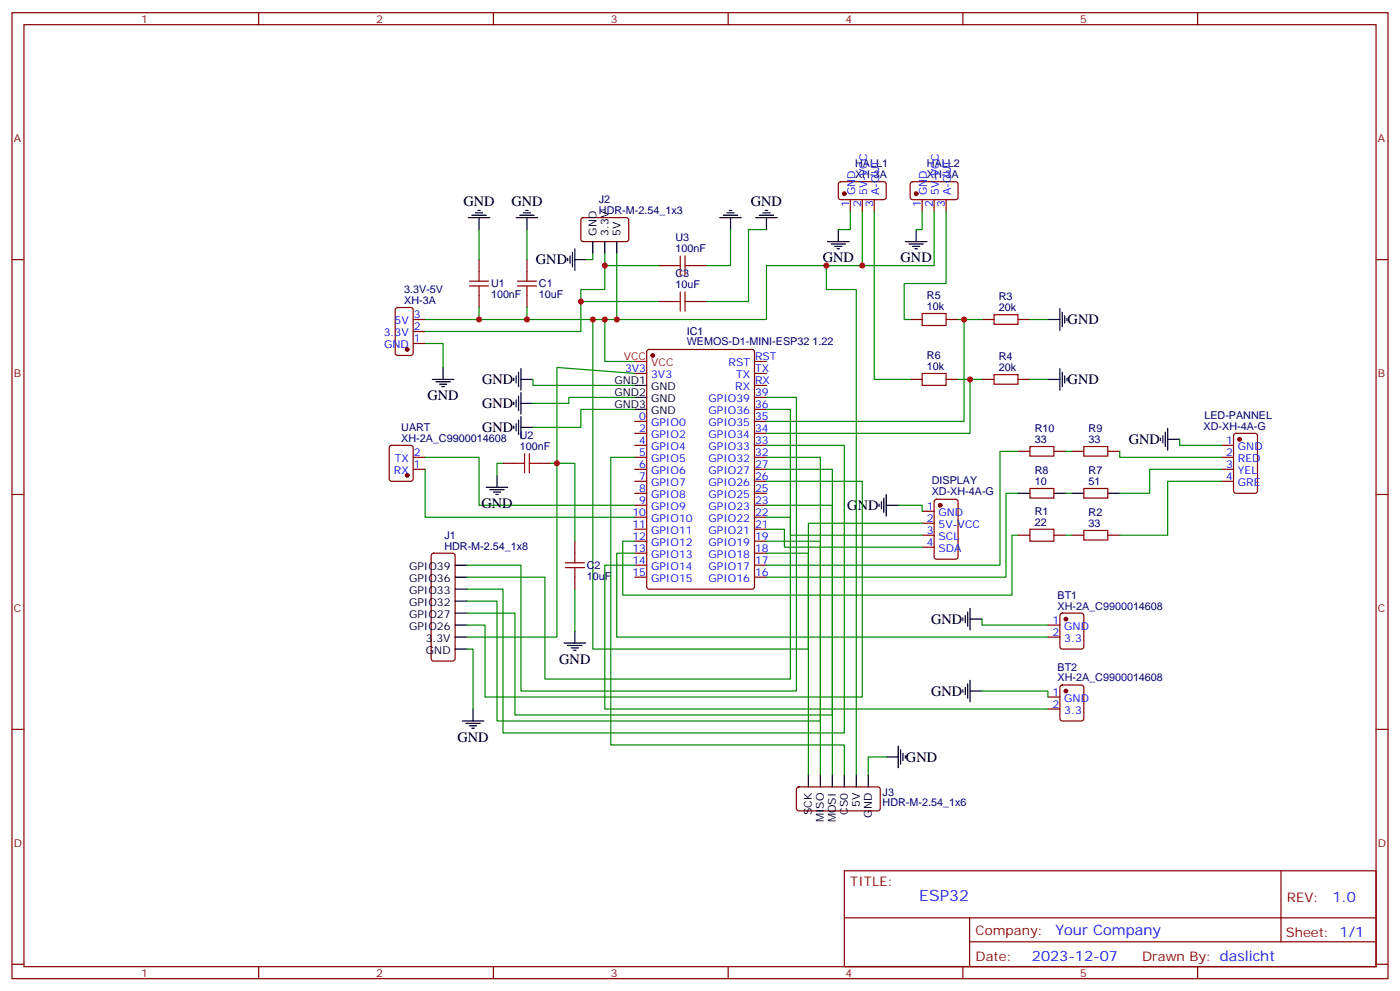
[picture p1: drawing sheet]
<svg xmlns="http://www.w3.org/2000/svg" width="412mm" height="292mm" viewBox="0 0 412 292" stroke-linecap="round" stroke-linejoin="round" font-family="sans-serif">
<g fill="none" stroke="#870000" stroke-width=".35">
<path d="M3.5 3.7h405.4v284.4h-405.4zM7.1 7.3h398.2v277.3h-398.2zM76.2 3.7v3.6M145.3 3.7v3.6M214.5 3.7v3.6M283.6 3.7v3.6M352.8 3.7v3.6M247.2 53.7l.4-.2h13l.5 .7-.1 4.1-.7 .5-12.9-.1-.5-.6v-3.9zM250.5 58.8v3.5M254 58.8v3.5M257.5 58.8v3.5M268.3 53.7l.5-.2h13l.4 .7v4.1l-.7 .5-13-.1-.4-.6v-3.9z"/>
<path d="M271.6 58.8v3.5M275.2 58.8v3.5M278.7 58.8v3.5M3.5 76.4h3.6M141.1 76.4v3.5M155.2 76.4v3.5M171.3 64.3l.5-.2h13l.4 .7-.1 5.9-.6 .4h-13l-.4-.7v-5.6zM194 78.2h3.6M204.6 78.2h3.5M405.3 76.4h3.6M116.7 90.7l.4-.2h3.9l.7 .5v12.9l-.5 .7h-4.1l-.6-.4-.1-13zM121.7 97.6h3.5"/>
<path d="M121.7 94.1h3.5M141.1 87v3.5M155.2 87v3.5M194 88.8h3.6M204.6 88.8h3.5M268.1 94.1h3.5M278.7 94.1h3.5M289.3 94.1h3.5M299.9 94.1h3.5M121.7 101.1h3.5M187 109.9h3.5M190.7 103.1l.5-.2h30.3l.7 .4v69.4l-.4 .7h-30.6l-.6-.4-.1-69.4z"/>
<path d="M222.2 109.9h3.6M222.2 117h3.6M222.2 113.5h3.6M222.2 106.4h3.6M268.1 111.7h3.5M278.7 111.7h3.5M289.3 111.7h3.5M299.9 111.7h3.5M114.9 131.3l.5-.2h5.6l.7 .4v9.5l-.5 .6-5.8 .1-.7-.5v-9.4zM121.7 134.6h3.5M121.7 138.1h3.5M148.2 136.4h3.5"/>
<path d="M158.7 136.4h3.6M187 124h3.5M187 127.6h3.5M187 131.1h3.5M187 134.6h3.5M187 138.1h3.5M222.2 124h3.6M222.2 127.6h3.6M222.2 131.1h3.6M222.2 134.6h3.6M222.2 138.1h3.6M222.2 120.5h3.6"/>
<path d="M299.9 132.9h3.5M310.4 132.9h3.6M315.7 132.9h3.6M326.3 132.9h3.5M359.8 131.1h3.6M359.8 134.6h3.6M359.8 138.1h3.6M363.6 127.8l.5-.2h5.6l.7 .4v16.5l-.4 .6-5.9 .1-.7-.5v-16.4zM3.5 145.6h3.6M169.3 159.3v3.5M187 141.7h3.5M187 145.2h3.5"/>
<path d="M187 148.7h3.5M187 152.3h3.5M187 155.8h3.5M187 159.3h3.5M222.2 141.7h3.6M222.2 145.2h3.6M222.2 148.7h3.6M222.2 152.3h3.6M222.2 155.8h3.6M222.2 159.3h3.6M271.6 150.5h3.6M271.6 154h3.6"/>
<path d="M271.6 157.6h3.6M275.4 147.2l.5-.2h5.6l.7 .4v16.5l-.4 .7h-5.9l-.7-.5v-16.4zM299.9 157.6h3.5M303.4 143.8h7v2.8h-7zM310.4 157.6h3.6M315.7 157.6h3.6M319.3 143.8h7v2.8h-7zM326.3 157.6h3.5M359.8 141.7h3.6M405.3 145.6h3.6M127.2 163l.5-.2h5.6l.5 .2 .3 .5v30.4l-.3 .5-.5 .2h-5.6l-.5-.2-.2-.5v-30.4zM169.3 169.9v3.5"/>
<path d="M187 162.8h3.5M187 166.4h3.5M187 169.9h3.5M222.2 162.8h3.6M222.2 166.4h3.6M222.2 169.9h3.6M271.6 161.1h3.6M308.7 184h3.5M308.7 187.5h3.5M312.4 180.7l.5-.2h5.7l.6 .4 .1 9.5-.5 .6-5.9 .1-.6-.5-.1-9.4zM3.5 214.7h3.6M308.7 205.2h3.5"/>
<path d="M308.7 208.7h3.5M312.4 201.9l.5-.3h5.7l.6 .5 .1 9.4-.5 .7h-5.9l-.6-.4-.1-9.4zM405.3 214.7h3.6M234.8 231.8l.5-.2 23.6 .1 .4 .6-.1 6-.6 .4-23.6-.1-.4-.6v-5.7zM248.7 256.3h156.6v28.3h-156.6zM377.3 256.4v20.8M248.7 270.2h156.5M285.6 277.2h119.6M285.6 270.2v14.1M3.5 283.8h3.6M76.2 284.6v3.5M145.3 284.6v3.5"/>
<path d="M214.5 284.6v3.5M283.6 284.6v3.5M352.8 284.6v3.5M405.3 283.8h3.6"/>
</g>
<g fill="#870000" stroke="#870000" stroke-width=".35">
<circle cx="192.3" cy="104.6" r=".53"/>
<circle cx="119.9" cy="102.9" r=".53"/>
<circle cx="269.9" cy="57" r=".53"/>
<circle cx="248.7" cy="57" r=".53"/>
<circle cx="119.9" cy="139.9" r=".53"/>
<circle cx="276.9" cy="148.7" r=".53"/>
<circle cx="365.1" cy="129.3" r=".53"/>
<circle cx="314" cy="182.2" r=".53"/>
<circle cx="314" cy="203.4" r=".53"/>
</g>
<path d="M187 106.4h3.5" fill="none" stroke="#f00" stroke-width=".35"/>
<g fill="none" stroke="#000" stroke-width=".35">
<path d="M137.9 64.1h6.4M139 63.4h4.2M140.1 62.7h2.1M140.8 61.9h.7M141.1 64.1v3.5M152 64.1h6.4M153.1 63.4h4.2M154.2 62.7h2.1M154.9 61.9h.7M155.2 64.1v3.5M167.2 76.1v.7M167.9 75.4v2.1"/>
<path d="M168.6 74.3v4.2M169.3 76.4h3.6M169.3 73.2v6.4M174.6 71.1v3.5M178.2 71.1v3.5M181.7 71.1v3.5M212 64.1h6.4M213.1 63.4h4.2M214.1 62.7h2.2M214.8 61.9h.7M215.2 64.1v3.5M222.6 64.1h6.4"/>
<path d="M223.7 63.4h4.2M224.7 62.7h2.1M225.4 61.9h.7M225.8 64.1v3.5M243.8 71.1h6.3M244.8 71.8h4.3M245.9 72.5h2.1M246.6 73.2h.7M246.9 67.6v3.5M266.7 71.1h6.3M267.8 71.8h4.2M268.8 72.5h2.1"/>
<path d="M269.5 73.2h.7M269.9 67.6v3.5M308.7 94.1h3.5M312.2 90.9v6.3M312.9 91.9v4.3M313.6 93v2.1M314.3 93.7v.7M127.4 111.7h6.3M128.4 112.4h4.2M129.5 113.1h2.1M130.2 113.8h.7M130.5 108.2v3.5"/>
<path d="M151.3 111.3v.7M151.3 118.4v.7M152 110.6v2.1M152 117.7v2.1M152.8 109.6v4.2M152.8 116.6v4.3M153.5 111.7h3.5M153.5 108.5v6.4M153.5 115.6v6.3M153.5 118.7h3.5M187 113.5h3.5M187 117h3.5"/>
<path d="M308.7 111.7h3.5M312.2 108.5v6.4M312.9 109.6v4.2M313.6 110.6v2.1M314.3 111.3v.7M146.4 139.9v3.5M151.3 125.4v.8M152 124.7v2.2M152.8 123.7v4.2M153.5 122.6v6.4M153.5 125.8h3.5M187 120.5h3.5"/>
<path d="M341.8 129v.7M342.5 128.3v2.1M343.3 127.2v4.2M344 129.3h3.5M344 126.2v6.3M143.2 143.4h6.4M144.3 144.1h4.2M145.3 144.9h2.2M146 145.6h.8M258.9 148.4v.7M259.6 147.7v2.1M260.3 146.6v4.2"/>
<path d="M261.1 148.7h3.5M261.1 145.6v6.3M299.9 145.2h3.5M310.4 145.2h3.6M315.7 145.2h3.6M326.3 145.2h3.5M134.1 177h3.5M134.1 173.4h3.5M134.1 169.9h3.5M134.1 166.4h3.5M285.8 179.1v6.3M134.1 191.1h3.5"/>
<path d="M134.1 187.5h3.5M134.1 184h3.5M134.1 180.5h3.5M166.2 189.3h6.3M167.2 190h4.2M168.3 190.7h2.1M169 191.4h.7M169.3 185.8v3.5M283.6 181.9v.7M284.3 181.2v2.1M285 180.1v4.3M285.8 182.2h3.5"/>
<path d="M136.2 212.2h6.3M137.2 212.9h4.3M138.3 213.6h2.1M139 214.3h.7M139.3 208.7v3.5M264.6 219.6v6.4M283.6 203.1v.7M284.3 202.4v2.1M285 201.3v4.2M285.8 203.4h3.5M285.8 200.2v6.4M238.1 228.1v3.5"/>
<path d="M241.7 228.1v3.5M245.2 228.1v3.5M248.7 228.1v3.5M252.2 228.1v3.5M255.8 228.1v3.5M261.1 222.8h3.5M265.3 220.7v4.2M266 221.8v2.1M266.7 222.5v.7"/>
</g>
<g fill="none" stroke="#a10000" stroke-width=".35">
<path d="M141.1 79.9v2.9M155.2 79.9v2.9M197.6 78.2h2.8M200.4 75.4v5.6M201.8 75.4v5.6M201.8 78.2h2.8M138.3 84.2h5.6M138.3 82.8h5.6M141.1 84.2v2.8M152.4 84.2h5.6M152.4 82.8h5.6M155.2 84.2v2.8"/>
<path d="M197.6 88.8h2.8M200.4 85.9v5.7M201.8 85.9v5.7M201.8 88.8h2.8M271.6 92.3h7.1v3.5h-7.1zM292.8 92.6h7.1v2.9h-7.1zM271.6 109.9h7.1v3.6h-7.1zM292.8 110.3h7.1v2.8h-7.1zM151.7 136.4h2.8M154.5 133.6v5.6M155.9 133.6v5.6M155.9 136.4h2.8"/>
<path d="M303.4 131.4h7v2.9h-7zM319.3 131.4h7v2.9h-7zM303.4 155.8h7v3.5h-7zM319.3 156.1h7v2.9h-7zM166.5 165.7h5.7M166.5 167.1h5.7M169.3 162.8v2.9M169.3 167.1v2.8"/>
</g>
<g fill="none" stroke="#008700" stroke-width=".35">
<path d="M141.1 67.6v8.8M155.2 67.6v8.8M174.6 74.6v1.8h-1.7M178.2 74.6v10.6h-7.1v12.4h-45.9M178.2 78.2h15.8M181.7 74.6v19.5M215.2 67.6v10.6h-7.1M225.8 67.6h-5.3v21.2h-12.4M243.4 78.2v7h8.8v142.9M250.5 62.3v5.3h-3.6M254 62.3v15.9h-28.2v15.9h-100.6M257.5 62.3v49.4h10.6"/>
<path d="M271.6 62.3v5.3h-1.7M275.2 62.3v15.9h-21.2M278.7 62.3v21.2h-12.4v10.6h1.8M141.1 90.5v3.6M155.2 90.5v3.6M171.1 88.8h22.9M174.6 94.1v97h63.5v-37.1h33.5M178.2 94.1v12.3h8.8M282.2 94.1h7.1M284 94.1v29.9h-58.2M303.4 94.1h5.3M125.2 101.1h5.3v7.1"/>
<path d="M157 111.7v1.8h30M187 117h-19.4v1.7h-10.6M187 109.9l-23-1.7v79.3h-26.4M225.8 117h8.8v86.4h-81.1v-37h-15.9M282.2 111.7h7.1M285.8 111.7v15.9h-60M303.4 111.7h5.3M125.2 134.6h15.9v14.1h45.9M125.2 138.1v14.2h61.8M148.2 136.4h-1.8v3.5M162.3 136.4h7v22.9M187 120.5h-15.9v5.3h-14.1"/>
<path d="M187 134.6h-7.1v84.7h68.8v8.8M225.8 120.5h7v79.4h-72.3v-30h-22.9M225.8 131.1h22.9v84.7h-100.5v-42.4h-10.6M225.8 134.6h15.9v77.6h-95.3v-35.2h-8.8M225.8 138.1h19.4v72.4h-93.5v-30h-14.1M299.9 132.9h-5.3v33.5h-68.8M314 132.9h1.7M329.8 132.9v1.7h30M347.5 129.3v1.8h12.3M359.8 138.1h-21.1v7.1h-8.9M225.8 152.3h7v5.3h38.8M225.8 155.8h5.3v5.3h40.5"/>
<path d="M225.8 141.7h28.2v63.5h-111.1v-21.2h-5.3M225.8 159.3h15.9v68.8M225.8 148.7h19.4v79.4M264.6 148.7h7v1.8M299.9 145.2h-3.6v24.7h-70.5M299.9 157.6h-1.8v17.6h-114.7v-15.9h3.6M314 157.6h1.7M314 145.2h1.7M359.8 141.7h-15.8v15.9h-14.2M169.3 173.4v12.4M187 162.8h-5.3v24.7h127M187 166.4h-8.8v42.3h130.5"/>
<path d="M225.8 162.8h12.3v65.3M137.6 191.1h1.7v17.6M289.3 182.2v1.8h19.4M289.3 203.4h19.4v1.8M261.1 222.8h-5.3v5.3"/>
</g>
<g fill="#c00">
<circle cx="254" cy="78.2" r=".88"/>
<circle cx="285.8" cy="111.7" r=".88"/>
<circle cx="284" cy="94.1" r=".88"/>
<circle cx="174.6" cy="94.1" r=".88"/>
<circle cx="178.2" cy="94.1" r=".88"/>
<circle cx="155.2" cy="94.1" r=".88"/>
<circle cx="141.1" cy="94.1" r=".88"/>
<circle cx="243.4" cy="78.2" r=".88"/>
<circle cx="181.7" cy="94.1" r=".88"/>
<circle cx="164" cy="136.4" r=".88"/>
<circle cx="178.2" cy="78.2" r=".88"/>
<circle cx="171.1" cy="88.8" r=".88"/>
</g>
<text font-size="4.6" fill="#00f" x="270.8" y="265.4">ESP32</text>
<g font-size="4.2">
<text x="136.5" y="60.8">GND</text>
<text x="150.6" y="60.8">GND</text>
<text x="221.2" y="60.8">GND</text>
<text x="157.9" y="77.8">GND</text>
<text x="242.4" y="77.1">GND</text>
<text x="265.3" y="77.1">GND</text>
<text x="314.5" y="95.5">GND</text>
<text x="142" y="113.1">GND</text>
<text x="314.5" y="113.1">GND</text>
<text x="125.9" y="117.8">GND</text>
<text x="142" y="120.2">GND</text>
<text x="142" y="127.2">GND</text>
<text x="332.5" y="130.7">GND</text>
<text x="141.8" y="149.5">GND</text>
<text x="249.6" y="150.1">GND</text>
<text x="274.3" y="183.7">GND</text>
<text x="164.7" y="195.4">GND</text>
<text x="274.3" y="204.8">GND</text>
<text x="134.8" y="218.3">GND</text>
<text x="266.9" y="224.2">GND</text>
</g>
<g font-size="4.2" fill="#00f">
<text x="392.5" y="265.6">1.0</text>
<text x="310.9" y="275.2">Your Company</text>
<text x="304" y="283">2023-12-07</text>
</g>
<g font-size="3.9" fill="#800">
<text x="250.5" y="260.9">TITLE:</text>
<text x="379.1" y="265.6">REV:</text>
<text x="287.4" y="275.1">Company:</text>
<text x="378.7" y="275.7">Sheet: 1/1</text>
<text x="287.4" y="282.8">Date:</text>
<text x="336.4" y="282.9">Drawn By: daslicht</text>
</g>
<g font-size="3.2" fill="#800">
<text x="41.6" y="6.7">1</text>
<text x="110.8" y="6.7">2</text>
<text x="179.9" y="6.7">3</text>
<text x="249.1" y="6.7">4</text>
<text x="318.2" y="6.7">5</text>
<text x="4.1" y="41.8">A</text>
<text x="405.9" y="41.8">A</text>
<text x="4.1" y="111">B</text>
<text x="405.9" y="111">B</text>
<text x="4.1" y="180.1">C</text>
<text x="405.9" y="180.1">C</text>
<text x="4.1" y="249.3">D</text>
<text x="405.9" y="249.3">D</text>
<text x="41.6" y="287.5">1</text>
<text x="110.8" y="287.5">2</text>
<text x="179.9" y="287.5">3</text>
<text x="249.1" y="287.5">4</text>
<text x="318.2" y="287.5">5</text>
</g>
<g font-size="3.2" fill="#000080">
<text x="251.9" y="52.4">XH-3A</text>
<text x="251.9" y="49.2">HALL1</text>
<text x="273.1" y="52.4">XH-3A</text>
<text x="273.1" y="49.2">HALL2</text>
<text x="176.4" y="59.8">J2</text>
<text x="176.4" y="63">HDR-M-2.54_1x3</text>
<text x="199" y="71.1">U3</text>
<text x="199" y="74.3">100nF</text>
<text x="199" y="81.7">C3</text>
<text x="119.1" y="89.5">XH-3A</text>
<text x="119.1" y="86.3">3.3V-5V</text>
<text x="144.6" y="87.8">100nF</text>
<text x="144.6" y="84.6">U1</text>
<text x="158.7" y="87.8">10uF</text>
<text x="158.7" y="84.6">C1</text>
<text x="199" y="84.9">10uF</text>
<text x="273.1" y="88.1">R5</text>
<text x="294.2" y="88.4">R3</text>
<text x="273.1" y="91.2">10k</text>
<text x="294.2" y="91.6">20k</text>
<text x="202.3" y="101.6">WEMOS-D1-MINI-ESP32 1.22</text>
<text x="202.3" y="98.5">IC1</text>
<text x="273.1" y="105.7">R6</text>
<text x="294.2" y="106">R4</text>
<text x="273.1" y="108.9">10k</text>
<text x="294.2" y="109.2">20k</text>
<text x="354.8" y="123.3">LED-PANNEL</text>
<text x="118.2" y="130">XH-2A_C9900014608</text>
<text x="118.2" y="126.9">UART</text>
<text x="153.1" y="129.3">U2</text>
<text x="304.8" y="130.4">33</text>
<text x="304.8" y="127.2">R10</text>
<text x="320.7" y="130.4">33</text>
<text x="320.7" y="127.2">R9</text>
<text x="354.5" y="126.5">XD-XH-4A-G</text>
<text x="153.1" y="132.5">100nF</text>
<text x="274.5" y="142.6">DISPLAY</text>
<text x="304.8" y="142.7">10</text>
<text x="304.8" y="139.6">R8</text>
<text x="320.7" y="142.7">51</text>
<text x="320.7" y="139.6">R7</text>
<text x="274.5" y="145.8">XD-XH-4A-G</text>
<text x="304.8" y="154.7">22</text>
<text x="304.8" y="151.6">R1</text>
<text x="320.7" y="155.1">33</text>
<text x="320.7" y="151.9">R2</text>
<text x="130.9" y="161.8">HDR-M-2.54_1x8</text>
<text x="130.9" y="158.6">J1</text>
<text x="172.9" y="167.5">C2</text>
<text x="172.9" y="170.7">10uF</text>
<text x="311.5" y="179.4">XH-2A_C9900014608</text>
<text x="311.5" y="176.2">BT1</text>
<text x="311.5" y="197.4">BT2</text>
<text x="311.5" y="200.6">XH-2A_C9900014608</text>
<text x="260" y="237.4">HDR-M-2.54_1x6</text>
<text x="260" y="234.2">J3</text>
</g>
<g font-size="3.2" fill="#00f">
<text x="251.9" y="57.5" transform="rotate(-90 251.9 57.5)">GND</text>
<text x="255.4" y="57.5" transform="rotate(-90 255.4 57.5)">5V-VCC</text>
<text x="258.9" y="57.5" transform="rotate(-90 258.9 57.5)">A-OUT</text>
<text x="273" y="57.5" transform="rotate(-90 273 57.5)">GND</text>
<text x="276.6" y="57.5" transform="rotate(-90 276.6 57.5)">5V-VCC</text>
<text x="280.1" y="57.5" transform="rotate(-90 280.1 57.5)">A-OUT</text>
<text x="250.1" y="61" transform="rotate(-90 250.1 61)">1</text>
<text x="253.6" y="61" transform="rotate(-90 253.6 61)">2</text>
<text x="257.2" y="61" transform="rotate(-90 257.2 61)">3</text>
<text x="271.3" y="61" transform="rotate(-90 271.3 61)">1</text>
<text x="274.8" y="61" transform="rotate(-90 274.8 61)">2</text>
<text x="278.3" y="61" transform="rotate(-90 278.3 61)">3</text>
<text x="116.2" y="95.5">5V</text>
<text x="121.9" y="93.7">3</text>
<text x="113.1" y="99">3.3V</text>
<text x="121.9" y="100.8">1</text>
<text x="121.9" y="97.2">2</text>
<text x="113.1" y="102.5">GND</text>
<text x="214.6" y="107.8">RST</text>
<text x="222.4" y="106">RST</text>
<text x="184.1" y="109.6">3V3</text>
<text x="191.8" y="111.3">3V3</text>
<text x="216.8" y="111.3">TX</text>
<text x="222.4" y="113.1">RX</text>
<text x="222.4" y="109.6">TX</text>
<text x="208.7" y="118.4">GPIO39</text>
<text x="216.6" y="114.9">RX</text>
<text x="222.4" y="116.6">39</text>
<text x="188.3" y="123.7">0</text>
<text x="191.8" y="125.4">GPIO0</text>
<text x="208.7" y="125.4">GPIO35</text>
<text x="208.7" y="121.9">GPIO36</text>
<text x="222.4" y="123.7">35</text>
<text x="222.4" y="120.2">36</text>
<text x="188.3" y="127.2">2</text>
<text x="188.3" y="130.7">4</text>
<text x="191.8" y="129">GPIO2</text>
<text x="208.7" y="129">GPIO34</text>
<text x="222.4" y="130.7">33</text>
<text x="222.4" y="127.2">34</text>
<text x="361.2" y="130.7">1</text>
<text x="116.3" y="136">TX</text>
<text x="121.9" y="137.8">1</text>
<text x="121.9" y="134.3">2</text>
<text x="188.3" y="134.3">5</text>
<text x="188.3" y="137.8">6</text>
<text x="191.8" y="132.5">GPIO4</text>
<text x="191.8" y="136">GPIO5</text>
<text x="208.7" y="136">GPIO32</text>
<text x="208.7" y="132.5">GPIO33</text>
<text x="222.4" y="137.8">27</text>
<text x="222.4" y="134.3">32</text>
<text x="361.2" y="134.3">2</text>
<text x="361.2" y="137.8">3</text>
<text x="364.7" y="132.5">GND</text>
<text x="364.7" y="136">RED</text>
<text x="116" y="139.6">RX</text>
<text x="188.3" y="141.3">7</text>
<text x="191.8" y="139.6">GPIO6</text>
<text x="191.8" y="143.1">GPIO7</text>
<text x="208.7" y="143.1">GPIO26</text>
<text x="208.7" y="139.6">GPIO27</text>
<text x="222.4" y="141.3">26</text>
<text x="361.2" y="141.3">4</text>
<text x="364.7" y="139.6">YEL</text>
<text x="364.7" y="143.1">GRE</text>
<text x="188.3" y="144.9">8</text>
<text x="188.3" y="148.4">9</text>
<text x="191.8" y="146.6">GPIO8</text>
<text x="208.7" y="146.6">GPIO25</text>
<text x="222.4" y="148.4">23</text>
<text x="222.4" y="144.9">25</text>
<text x="186.3" y="151.9">10</text>
<text x="186.3" y="155.4">11</text>
<text x="191.8" y="150.1">GPIO9</text>
<text x="191.8" y="153.7">GPIO10</text>
<text x="208.7" y="153.7">GPIO22</text>
<text x="208.7" y="150.1">GPIO23</text>
<text x="222.4" y="155.4">21</text>
<text x="222.4" y="151.9">22</text>
<text x="273" y="150.1">1</text>
<text x="273" y="153.7">2</text>
<text x="276.5" y="151.9">GND</text>
<text x="276.5" y="155.4">5V-VCC</text>
<text x="186.3" y="159">12</text>
<text x="191.8" y="157.2">GPIO11</text>
<text x="191.8" y="160.7">GPIO12</text>
<text x="208.7" y="160.7">GPIO19</text>
<text x="208.7" y="157.2">GPIO21</text>
<text x="222.4" y="159">19</text>
<text x="273" y="157.2">3</text>
<text x="273" y="160.7">4</text>
<text x="276.5" y="159">SCL</text>
<text x="186.3" y="162.5">13</text>
<text x="186.3" y="166">14</text>
<text x="191.8" y="164.3">GPIO13</text>
<text x="191.8" y="167.8">GPIO14</text>
<text x="208.7" y="167.8">GPIO17</text>
<text x="208.7" y="164.3">GPIO18</text>
<text x="222.4" y="166">17</text>
<text x="222.4" y="162.5">18</text>
<text x="276.5" y="162.5">SDA</text>
<text x="186.3" y="169.5">15</text>
<text x="191.8" y="171.3">GPIO15</text>
<text x="208.7" y="171.3">GPIO16</text>
<text x="222.4" y="169.5">16</text>
<text x="310" y="183.7">1</text>
<text x="313.5" y="185.4">GND</text>
<text x="310" y="187.2">2</text>
<text x="313.5" y="188.9">3.3</text>
<text x="310" y="204.8">1</text>
<text x="310" y="208.4">2</text>
<text x="313.5" y="206.6">GND</text>
<text x="313.5" y="210.1">3.3</text>
</g>
<g font-size="3.2">
<text x="175.7" y="69.4" transform="rotate(-90 175.7 69.4)">GND</text>
<text x="179.2" y="69.4" transform="rotate(-90 179.2 69.4)">3.3V</text>
<text x="182.7" y="69.4" transform="rotate(-90 182.7 69.4)">5V</text>
<text x="181" y="113.1">GND1</text>
<text x="181" y="116.6">GND2</text>
<text x="191.8" y="114.9">GND</text>
<text x="191.8" y="118.4">GND</text>
<text x="181" y="120.2">GND3</text>
<text x="191.8" y="121.9">GND</text>
<text x="120.5" y="167.8">GPIO39</text>
<text x="120.5" y="171.3">GPIO36</text>
<text x="120.5" y="178.4">GPIO32</text>
<text x="120.5" y="174.8">GPIO33</text>
<text x="120.5" y="185.4">GPIO26</text>
<text x="120.5" y="181.9">GPIO27</text>
<text x="125.4" y="188.9">3.3V</text>
<text x="125.5" y="192.5">GND</text>
<text x="239.2" y="240" transform="rotate(-90 239.2 240)">SCK</text>
<text x="249.8" y="239.8" transform="rotate(-90 249.8 239.8)">CS0</text>
<text x="253.3" y="237.6" transform="rotate(-90 253.3 237.6)">5V</text>
<text x="242.7" y="242.1" transform="rotate(-90 242.7 242.1)">MISO</text>
<text x="246.2" y="242.1" transform="rotate(-90 246.2 242.1)">MOSI</text>
<text x="256.8" y="240.7" transform="rotate(-90 256.8 240.7)">GND</text>
</g>
<g font-size="3.2" fill="#f00">
<text x="183.7" y="106">VCC</text>
<text x="191.8" y="107.8">VCC</text>
</g>
</svg>
